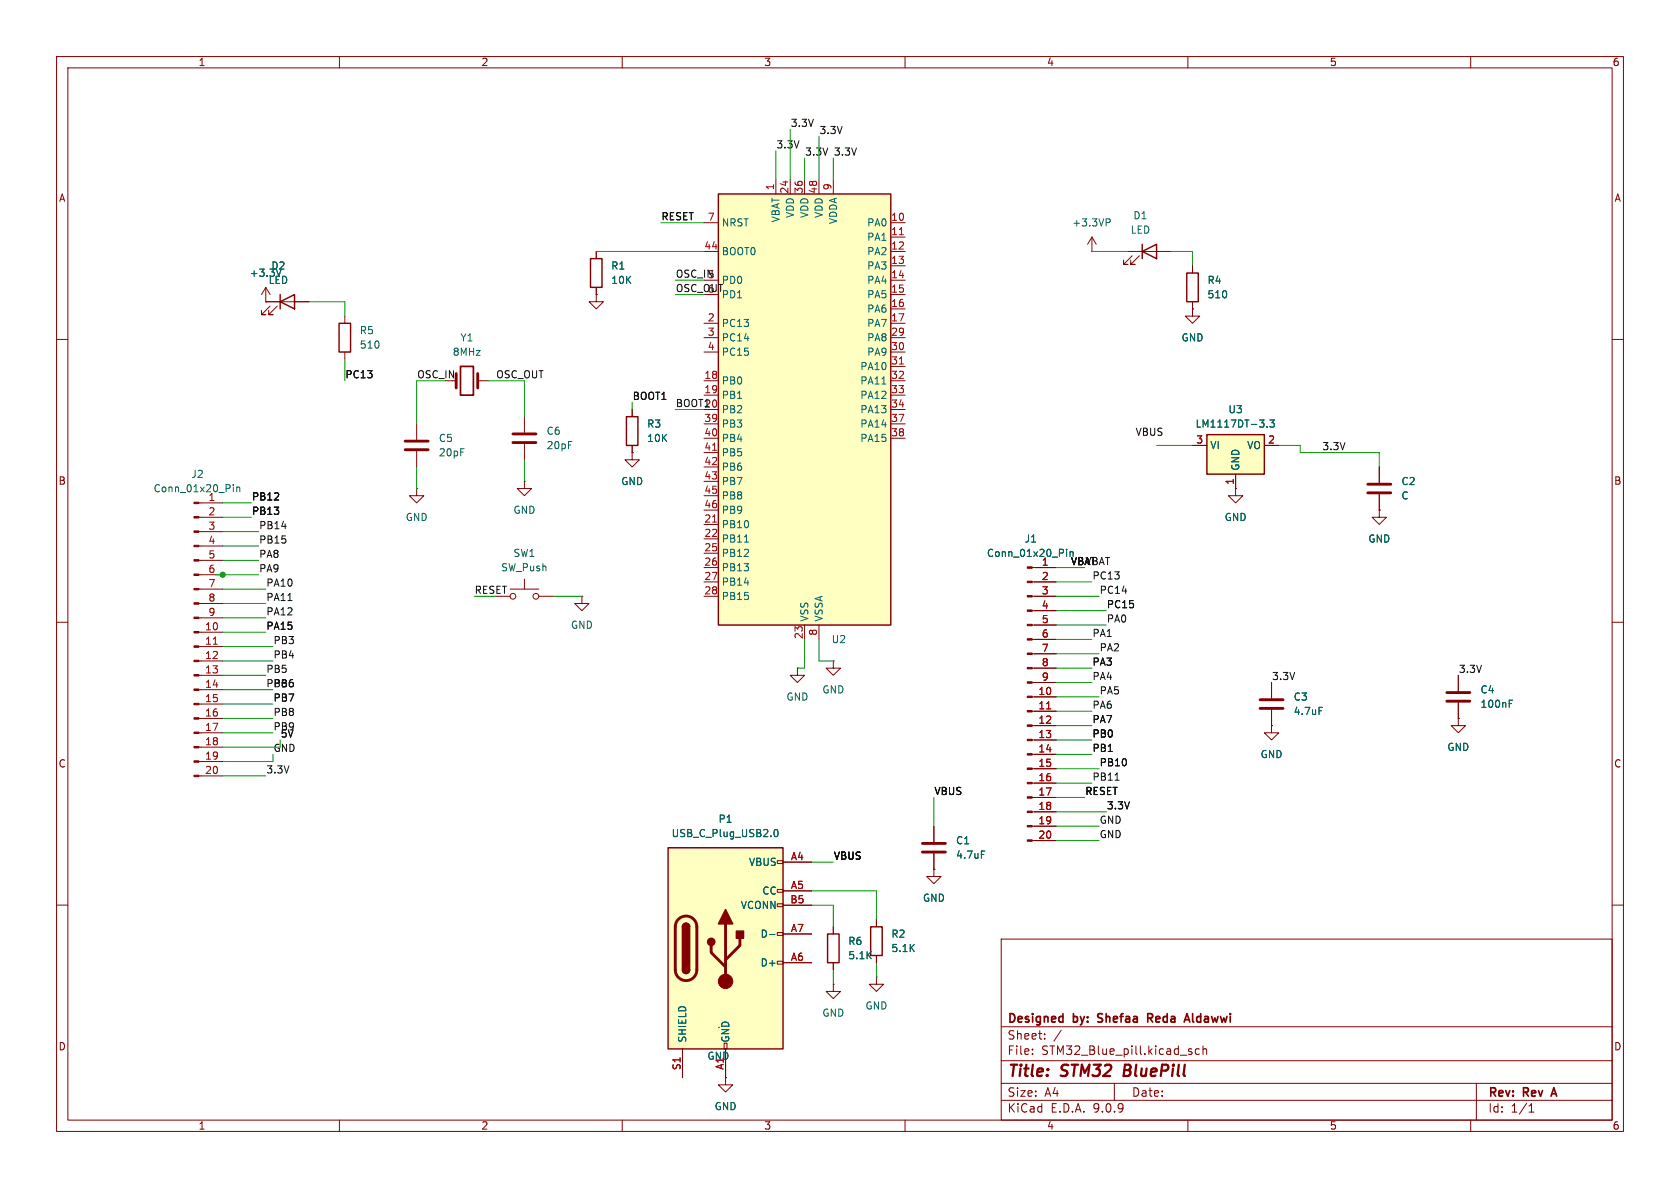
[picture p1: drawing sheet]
<svg xmlns="http://www.w3.org/2000/svg" width="297mm" height="210mm" viewBox="0 0 297 210" stroke-linecap="round" stroke-linejoin="round" font-family="sans-serif">
<g fill="none" stroke="#840000" stroke-width=".18">
<path d="M10 10h277v190h-277zM12 12h273v186h-273zM60 10v2M110 10v2M160 10v2M210 10v2M260 10v2M61 55.9v1.3M10 60h2M61 62.2v1.3M285 60h2M218.4 86.4v1.2h1.3l-1.3 1.3-1.2-1.3h1.2"/>
<path d="M218.4 86.4h.1M243.8 90.2v1.2h1.3l-1.3 1.3-1.2-1.3h1.2M243.8 90.2h.1M243.8 82.6v2.7M243.8 87.4v2.8M10 110h2M182.5 100.3h4.2M182.5 102.9h4.2M182.5 105.4h4.2M182.5 108h4.2M182.5 110.5h4.2M182.5 113h4.2"/>
<path d="M182.5 115.6h4.2M182.5 118.1h4.2M257.8 119.4v2.8M285 110h2M182.5 120.7h4.2M182.5 123.2h4.2M182.5 125.7h4.2M182.5 128.3h4.2M182.5 130.8h4.2M182.5 133.4h4.2M182.5 135.9h4.2M182.5 138.4h4.2"/>
<path d="M224.8 120.7v2.7M224.8 125.5v2.8M257.8 124.2v2.8M165.1 146.1v2.7M165.1 150.9v2.8M182.5 141h4.2M182.5 143.5h4.2M182.5 146.1h4.2M182.5 148.6h4.2M10 160h2M177 166h108v32h-108zM285 160h2"/>
<path d="M60 198v2M110 198v2M160 198v2M177 194.5h108M177 191.5h108M177 187.5h108M177 181.5h108M182.5 186.3v.1M182.5 185.5v.1M184.7 183.6v.1M184.7 182.8v.1M187.6 182.1l-1.3 2"/>
<path d="M197 191.5v3M210 198v2M210.3 185.9l.4 .1v.2l-.2 .2h-.3M210.3 185.4l.4 .1M212 185.5l-.4-.1-.3 .3v.4l.2 .2h.5M212.7 185.5l.2-.1 .3 .1 .1 .9M212.7 184.9v1.5M260 198v2M261 191.5v6.5M270.3 196.6h.9M270.3 195.5l.4-.4v1.5"/>
</g>
<path d="M194.1 179.3v.5M203.3 180l.5 .7M203.6 179.3l-.7-.1v1.5M203.6 179.9l-.7 .1M209.8 179.2l.5 1.5M194.1 180.6l.2 .1M209.5 180.3h.7M274.3 193.4h.8M274.7 192.3l-.5 1.5" fill="none" stroke="#840000" stroke-width=".3"/>
<path d="M198.9 188.2l-.3 2h.8" fill="none" stroke="#840000" stroke-width=".4"/>
<path d="M241.8 85.6h4.1M241.8 87.1h4.1M222.8 123.7h4M222.8 125.2h4M255.8 122.4h4M255.8 124h4M163.1 149.1h4M163.1 150.6h4" fill="none" stroke="#840000" stroke-width=".51"/>
<path d="M188.6 97.1v.1M188.6 97.5v.9M189.2 97.5v.9M189.2 97.6l.2-.1 .3 .1v.8M233.2 125h.6M266.8 124.4h.4M266.8 123.8h.6M173.5 150.4h.6" fill="none" stroke="#006464" stroke-width=".18"/>
<path d="M59.9 57.2h2.1v5h-2.1z" fill="none" stroke="#840000" stroke-width=".25"/>
<g fill="#840000" stroke="#840000" stroke-width=".18">
<path d="M181.6 100.2h.9v.3h-.9z"/>
<path d="M181.6 102.7h.9v.3h-.9z"/>
<path d="M181.6 105.3h.9v.2h-.9z"/>
<path d="M181.6 107.8h.9v.3h-.9z"/>
<path d="M181.6 110.4h.9v.2h-.9z"/>
<path d="M181.6 112.9h.9v.3h-.9z"/>
<path d="M181.6 115.4h.9v.3h-.9z"/>
<path d="M181.6 118h.9v.2h-.9z"/>
<path d="M181.6 120.5h.9v.3h-.9z"/>
<path d="M181.6 123.1h.9v.2h-.9z"/>
<path d="M181.6 125.6h.9v.3h-.9z"/>
<path d="M181.6 128.1h.9v.3h-.9z"/>
<path d="M181.6 130.7h.9v.2h-.9z"/>
<path d="M181.6 133.2h.9v.3h-.9z"/>
<path d="M181.6 135.8h.9v.2h-.9z"/>
<path d="M181.6 138.3h.9v.3h-.9z"/>
<path d="M181.6 140.8h.9v.3h-.9z"/>
<path d="M181.6 143.4h.9v.2h-.9z"/>
<path d="M181.6 145.9h.9v.3h-.9z"/>
<path d="M181.6 148.5h.9v.2h-.9z"/>
</g>
<path d="M185 125.3h.8" fill="none" stroke="#a90000" stroke-width=".18"/>
<path d="M127 34.3h30.5v76.2h-30.5z" fill="#ffffc2"/>
<path d="M127 34.3h30.5v76.2h-30.5zM49.5 53.3l2.6-1.2v2.5zM49.5 52.1v2.5" fill="none" stroke="#840000" stroke-width=".25"/>
<g fill="none" stroke="#840000" stroke-width=".18">
<path d="M124.5 39.4h2.5M137.2 31.8v2.5M139.7 31.8v2.5M142.2 31.8v2.5M144.8 31.8v2.5M147.3 31.8v2.5M157.5 39.4h2.5M47 53.3h7.6M47.8 54.1l-1.6 1.5h.8h-.8v-.7M49 54.1l-1.5 1.5h.8h-.8v-.7M124.5 44.5h2.5M124.5 49.5h2.5"/>
<path d="M124.5 57.2h2.5M124.5 59.7h2.5M157.5 44.5h2.5M157.5 49.5h2.5M157.5 57.2h2.5M157.5 59.7h2.5M157.5 41.9h2.5M157.5 47h2.5M157.5 52.1h2.5M157.5 54.6h2.5M73.7 74.9v2.8M73.7 79.8v2.8"/>
<path d="M84.5 67.3h1.9M92.7 73.7v2.8M92.7 78.5v2.8M124.5 62.2h2.5M124.5 67.3h2.5M124.5 69.9h2.5M124.5 72.4h2.5M124.5 74.9h2.5M124.5 77.5h2.5M157.5 62.2h2.5M157.5 67.3h2.5M157.5 69.9h2.5"/>
<path d="M157.5 72.4h2.5M157.5 74.9h2.5M157.5 77.5h2.5M157.5 64.8h2.5M35.2 88.9h4.2M35.2 91.4h4.2M35.2 94h4.2M35.2 96.5h4.2M35.2 99.1h4.2M73.7 86.4v1.2h1.2l-1.2 1.3-1.3-1.3h1.3M73.7 86.4h.1M92.7 85.1v1.3h1.3l-1.3 1.2-1.3-1.2h1.3"/>
<path d="M92.7 85.1h.1M124.5 80h2.5M124.5 82.6h2.5M124.5 85.1h2.5M124.5 87.6h2.5M124.5 90.2h2.5M124.5 92.7h2.5M124.5 95.3h2.5M124.5 97.8h2.5M35.2 101.6h4.2M35.2 104.1h4.2M35.2 106.7h4.2"/>
<path d="M35.2 109.2h4.2M35.2 111.8h4.2M35.2 114.3h4.2M35.2 116.8h4.2M35.2 119.4h4.2M90.2 104.1h5M92.7 102.4v1.7M95.2 105.4h2.6M124.5 100.3h2.5M124.5 102.9h2.5M124.5 105.4h2.5M142.2 110.5v2.5"/>
<path d="M144.8 110.5v2.5M35.2 121.9h4.2M35.2 124.5h4.2M35.2 127h4.2M35.2 129.5h4.2M35.2 132.1h4.2M35.2 134.6h4.2M35.2 137.2h4.2M224.8 128.3v1.2h1.3l-1.3 1.3-1.3-1.3h1.3M224.8 128.3h.1"/>
<circle cx="90.7" cy="105.4" r=".51"/>
<circle cx="94.7" cy="105.4" r=".51"/>
</g>
<path d="M159 41.5h.7M126 79.6h.7M159 64.4h.7M126 92.3h.7M37.7 113.9h.7" fill="none" stroke="#a90000" stroke-width=".18"/>
<path d="M155.9 67.9h.7M41.2 85.7v.1M41.2 86.1v.8M41.8 86.1v.8M41.8 86.2l.2-.1 .3 .1 .1 .7M131.6 95.8h.7" fill="none" stroke="#006464" stroke-width=".18"/>
<path d="M71.6 78h4.1M71.6 79.5h4.1M80.6 66v2.6M84.5 66v2.6M90.7 76.7h4M90.7 78.2h4" fill="none" stroke="#840000" stroke-width=".51"/>
<path d="M81.4 64.8h2.3v5.1h-2.3z" fill="none" stroke="#840000" stroke-width=".3"/>
<g fill="#840000" stroke="#840000" stroke-width=".18">
<path d="M34.3 88.8h.9v.2h-.9z"/>
<path d="M34.3 91.3h.9v.3h-.9z"/>
<path d="M34.3 93.9h.9v.2h-.9z"/>
<path d="M34.3 96.4h.9v.2h-.9z"/>
<path d="M34.3 98.9h.9v.3h-.9z"/>
<path d="M34.3 101.5h.9v.2h-.9z"/>
<path d="M34.3 104h.9v.3h-.9z"/>
<path d="M34.3 106.6h.9v.2h-.9z"/>
<path d="M34.3 109.1h.9v.2h-.9z"/>
<path d="M34.3 111.6h.9v.3h-.9z"/>
<path d="M34.3 114.2h.9v.2h-.9z"/>
<path d="M34.3 116.7h.9v.3h-.9z"/>
<path d="M34.3 119.3h.9v.2h-.9z"/>
<path d="M34.3 121.8h.9v.2h-.9z"/>
<path d="M34.3 124.3h.9v.3h-.9z"/>
<path d="M34.3 126.9h.9v.2h-.9z"/>
<path d="M34.3 129.4h.9v.3h-.9z"/>
<path d="M34.3 132h.9v.2h-.9z"/>
<path d="M34.3 134.5h.9v.2h-.9z"/>
<path d="M34.3 137h.9v.3h-.9z"/>
</g>
<path d="M213.4 76.8h10.1v7h-10.1z" fill="#ffffc2"/>
<path d="M213.4 76.8h10.1v7h-10.1z" fill="none" stroke="#840000" stroke-width=".25"/>
<path d="M210.8 78.7h2.6M223.5 78.7h2.6M218.4 83.8v2.6M257.8 127v1.3h1.3l-1.3 1.2-1.3-1.2h1.3M257.8 127h.1M127 181.6v1.3h1.3l-1.3 1.3-1.3-1.3h1.3M127 181.6h.1" fill="none" stroke="#840000" stroke-width=".18"/>
<path d="M224 75.4v.1M224.5 74.2h.8l-.4 .5 .3 .1v.6l-.2 .1-.5-.1" fill="none" stroke="#006464" stroke-width=".18"/>
<path d="M118.1 149.9h20.3v35.5h-20.3z" fill="#ffffc2"/>
<g fill="none" stroke="#840000" stroke-width=".18">
<path d="M47 53.3h.1M47 50.8l-.8 1.3M47 50.8l.8 1.3M47 50.8v2.5M47 53.3h2.5M52.1 53.3h2.5M105.4 52.1v1.2h1.3l-1.3 1.3-1.3-1.3h1.3M105.4 52.1h.1M105.4 44.5v1.2M105.4 50.8v1.3M193 44.5h.1M193 41.9l-.7 1.3"/>
<path d="M193 41.9l.8 1.3M193 41.9v2.6M199.4 44.5h7.6M200.2 45.2l-1.6 1.5h.8h-.8v-.7M201.4 45.2l-1.5 1.5h.8h-.8v-.7M210.8 54.6v1.3h1.3l-1.3 1.3-1.3-1.3h1.3M210.8 54.6h.1M210.8 47v1.3M210.8 53.3v1.3M111.8 72.4v1.3M111.8 78.7v1.3M210.8 78.7h2.6"/>
<path d="M223.5 78.7h2.6M111.8 80v1.3h1.2l-1.2 1.3-1.3-1.3h1.3M111.8 80h.1M218.4 86.4h.1M218.4 83.8v2.6M243.8 90.2h.1M243.8 82.6v2.7M243.8 87.4v2.8M102.9 105.4v1.3h1.2l-1.2 1.3-1.3-1.3h1.3M102.9 105.4h.1M141 118.1v1.3h1.2l-1.2 1.3-1.3-1.3h1.3M141 118.1h.1"/>
<path d="M147.3 116.8v1.3h1.3l-1.3 1.3-1.3-1.3h1.3M147.3 116.8h.1M182.9 100.3h3.8M182.9 102.9h3.8M182.9 105.4h3.8M182.9 108h3.8M182.9 110.5h3.8M182.9 113h3.8M182.9 115.6h3.8M182.9 118.1h3.8M257.8 119.4v2.8M182.9 120.7h3.8"/>
<path d="M182.9 123.2h3.8M182.9 125.7h3.8M182.9 128.3h3.8M182.9 130.8h3.8M182.9 133.4h3.8M182.9 135.9h3.8M182.9 138.4h3.8M224.8 128.3h.1M224.8 120.7v2.7M224.8 125.5v2.8M257.8 127h.1M257.8 124.2v2.8"/>
<path d="M137.4 152.1h1v.6h-1zM137.4 157.2h1v.5h-1zM137.4 159.8h1v.5h-1zM138.4 152.4h5.1M138.4 157.5h5.1M165.1 153.7v1.2h1.3l-1.3 1.3-1.3-1.3h1.3M165.1 153.7h.1M165.1 146.1v2.7M165.1 150.9v2.8M182.9 141h3.8M182.9 143.5h3.8M182.9 146.1h3.8"/>
<path d="M182.9 148.6h3.8M137.4 164.8h1v.6h-1zM137.4 169.9h1v.5h-1zM138.4 160h5.1M138.4 165.1h5.1M138.4 170.2h5.1M147.3 174v1.3h1.3l-1.3 1.2-1.3-1.2h1.3M147.3 174h.1M147.3 163.8v1.3M147.3 170.2v1.3M154.9 172.7v1.3h1.3l-1.3 1.3-1.2-1.3h1.2M154.9 172.7h.1"/>
<path d="M154.9 162.6v1.2M154.9 168.9v1.3M120.6 185.4v5.1M127 181.6h.1M128 184.4h.5v1h-.5zM128.3 190.5v1.3h1.2l-1.2 1.2-1.3-1.2h1.3M128.3 190.5h.1M128.3 185.4v5.1"/>
</g>
<path d="M104.4 45.7h2v5.1h-2zM201.9 44.5l2.6-1.3v2.5zM201.9 43.2v2.5M209.8 48.3h2v5h-2zM110.7 73.7h2.1v5h-2.1zM118.1 149.9h20.3v35.5h-20.3zM120.6 163.8a.64 .64 0 0 1 .7-.6 .64 .64 0 0 1 .6 .6M120.6 171.5a.64 .64 0 0 0 .7 .6 .64 .64 0 0 0 .6-.6M146.3 165.1h2v5.1h-2zM153.9 163.8h2.1v5.1h-2.1z" fill="none" stroke="#840000" stroke-width=".25"/>
<path d="M119.9 162.5a1.9 1.9 0 0 1 2.1-.4 1.9 1.9 0 0 1 1.2 1.7v7.7a1.91 1.91 0 0 1-1.9 1.8 1.91 1.91 0 0 1-1.9-1.8v-7.8l.2-.7zM125.7 167.1v1.3l2.6 2.5M128.3 163.3v10.2M130.8 165.9v1.2l-2.5 2.6" fill="none" stroke="#840000" stroke-width=".51"/>
<g fill="#840000" stroke="#840000" stroke-width=".25">
<path d="M120.6 163.8h1.3v7.7h-1.3z"/>
<path d="M120.8 163.4a.64 .64 0 0 1 .7-.2 .64 .64 0 0 1 .4 .6h-1.3z"/>
<path d="M120.6 171.5h1.3a.64 .64 0 0 1-.6 .6 .64 .64 0 0 1-.7-.6z"/>
<path d="M128.3 160.8l1.2 2.5h-2.5z"/>
<path d="M130.2 164.6h1.2v1.3h-1.2z"/>
<circle cx="125.7" cy="166.5" r=".63"/>
</g>
<circle cx="128.3" cy="173.5" r="1.27" fill="#840000" stroke="#840000" stroke-width=".18"/>
<g fill="none" stroke="#006464" stroke-width=".18">
<path d="M195.5 38.7h.5l.3 .2-.1 .4h-.7M49.7 47.6l-.4 1.2M224 75.4v.1M224.5 74.2h.8l-.4 .5 .3 .1v.6l-.2 .1-.5-.1M188.6 97.1v.1M188.6 97.5v.9M189.2 97.5v.9M189.2 97.6l.2-.1 .3 .1v.8M233.2 125h.6M266.8 124.4h.4M266.8 123.8h.6M136.9 146.8l.2-.2a.68 .68 0 0 1 .5 .7 .68 .68 0 0 1-.5 .6l-.2-.1-.1-.4z"/>
<path d="M173.5 150.4h.6M136 165.2h1"/>
</g>
<path d="M50.9 106.2h.7M47.4 120.8h.5M47.9 120.1h-.5v1.3M197.1 137.9h.8" fill="none" stroke="#0f0f0f" stroke-width=".18"/>
<g fill="none" stroke="#009600" stroke-width=".18">
<path d="M116.8 39.4h7.7M137.2 26.7v5.1M139.7 22.9v8.9M142.2 27.9v3.9M144.8 24.1v7.7M147.3 27.9v3.9M54.6 53.3h6.4v2.6M105.4 44.5h19.1M119.4 52.1h5.1M119.4 49.5h5.1M193 44.5h6.4M207 44.5h3.8v2.5"/>
<path d="M61 63.5v3.8M78.7 67.3h-5v7.6M86.4 67.3h6.3v6.4M111.8 71.1v1.3M119.4 72.4h5.1M204.5 78.7h6.3M226.1 78.7h3.8v1.3h13.9v2.6M39.4 88.9h5M39.4 96.5h6.3M39.4 91.4h5M39.4 99.1h6.3M39.4 94h6.3"/>
<path d="M73.7 82.6v3.8M92.7 81.3v3.8M38.1 101.6h7.6M39.4 111.8h7.6M39.4 116.8h8.9M39.4 119.4h7.6M39.4 114.3h8.9M39.4 109.2h7.6M39.4 106.7h7.6M39.4 104.1h7.6M83.8 105.4h3.8M97.8 105.4h5.1"/>
<path d="M142.2 113v5.1h-1.2M144.8 113v3.8h2.5M186.7 100.3h5.1M186.7 102.9h6.3M186.7 105.4h7.6M186.7 118.1h6.3M186.7 113h6.3M186.7 108h8.9M186.7 110.5h8.9M186.7 115.6h7.6M39.4 127h8.9M39.4 129.5h8.9"/>
<path d="M39.4 121.9h8.9M39.4 124.5h8.9M39.4 137.2h7.6M48.3 133.4v1.2h-8.9M49.5 130.8v1.3h-10.1M186.7 128.3h6.3M186.7 123.2h7.6M186.7 133.4h6.3M186.7 135.9h7.6M186.7 138.4h6.3M186.7 130.8h6.3M186.7 120.7h6.3"/>
<path d="M186.7 125.7h6.3M143.5 157.5h11.4v5.1M143.5 152.4h3.8M165.1 141v5.1M186.7 146.1h7.6M186.7 143.5h8.9M186.7 141h5.1M186.7 148.6h7.6M143.5 160h3.8v3.8M147.3 171.5v2.5M154.9 170.2v2.5"/>
</g>
<path d="M185 125.3h.8" fill="none" stroke="#a90000" stroke-width=".18"/>
<circle cx="39.4" cy="101.6" r=".46" fill="#009600" stroke="#009600" stroke-width=".18"/>
<g font-size="2.8" fill="#840000">
<text x="178" y="190.9">Title:</text>
<text x="187.7" y="190.9">STM32</text>
<text x="199.5" y="190.9">BluePill</text>
</g>
<g font-size="2.1" fill="#840000">
<text x="178" y="184">Sheet:</text>
<text x="178" y="181.2">Designed</text>
<text x="189.8" y="181.2">by:</text>
<text x="194.8" y="181.2">Shefaa</text>
<text x="204.2" y="181.2">Reda</text>
<text x="211.4" y="181.2">Aldawwi</text>
<text x="178" y="186.7">File:</text>
<text x="184.1" y="186.7">STM32_Blue_pill.kicad_sch</text>
<text x="178" y="196.9">KiCad</text>
<text x="178" y="194.1">Size:</text>
<text x="184.7" y="194.1">A4</text>
<text x="185.7" y="196.9">E.D.A.</text>
<text x="193.3" y="196.9">9.0.9</text>
<text x="200" y="194.1">Date:</text>
<text x="263" y="194.3">Rev:</text>
<text x="263" y="196.9">Id:</text>
<text x="267.1" y="196.9">1/1</text>
<text x="269.4" y="194.3">Rev</text>
<text x="275.1" y="194.3">A</text>
</g>
<g font-size="1.8" fill="#840000">
<text x="35" y="11.9">1</text>
<text x="85" y="11.9">2</text>
<text x="135" y="11.9">3</text>
<text x="185" y="11.9">4</text>
<text x="235" y="11.9">5</text>
<text x="285" y="11.9">6</text>
<text x="10.3" y="35.9">A</text>
<text x="285.3" y="35.9">A</text>
<text x="10.3" y="85.9">B</text>
<text x="285.3" y="85.9">B</text>
<text x="10.3" y="135.9">C</text>
<text x="285.3" y="135.9">C</text>
<text x="10.3" y="185.9">D</text>
<text x="285.3" y="185.9">D</text>
<text x="35" y="199.9">1</text>
<text x="85" y="199.9">2</text>
<text x="135" y="199.9">3</text>
<text x="185" y="199.9">4</text>
<text x="235" y="199.9">5</text>
<text x="285" y="199.9">6</text>
</g>
<g font-size="1.8" fill="#0f0f0f">
<text x="139.7" y="22.5">3.3V</text>
<text x="144.8" y="23.8">3.3V</text>
<text x="137.2" y="26.3">3.3V</text>
<text x="142.2" y="27.6">3.3V</text>
<text x="147.3" y="27.6">3.3V</text>
<text x="116.8" y="39">RESET</text>
<text x="119.4" y="49.2">OSC_IN</text>
<text x="119.4" y="51.7">OSC_OUT</text>
<text x="125" y="49.3">5</text>
<text x="125" y="51.8">6</text>
<text x="61" y="67">PC13</text>
<text x="73.7" y="67">OSC_IN</text>
<text x="87.6" y="67">OSC_OUT</text>
<text x="111.8" y="70.8">BOOT1</text>
<text x="119.4" y="72">BOOT1</text>
<text x="124.4" y="72.1">20</text>
<text x="200.7" y="77.1">VBUS</text>
<text x="233.7" y="79.7">3.3V</text>
<text x="44.4" y="88.6">PB12</text>
<text x="44.4" y="91.1">PB13</text>
<text x="45.7" y="93.6">PB14</text>
<text x="45.7" y="98.7">PA8</text>
<text x="45.7" y="101.3">PA9</text>
<text x="45.7" y="96.2">PB15</text>
<text x="189.2" y="100">VBAT</text>
<text x="191.8" y="100">VBAT</text>
<text x="47" y="106.3">PA11</text>
<text x="47" y="103.8">PA10</text>
<text x="83.8" y="105.1">RESET</text>
<text x="193" y="102.5">PC13</text>
<text x="194.3" y="105.1">PC14</text>
<text x="195.6" y="107.6">PC15</text>
<text x="47" y="111.4">PA15</text>
<text x="47" y="108.9">PA12</text>
<text x="48.3" y="114">PB3</text>
<text x="193" y="112.7">PA1</text>
<text x="195.6" y="110.1">PA0</text>
<text x="47" y="119">PB5</text>
<text x="48.3" y="116.5">PB4</text>
<text x="193" y="117.8">PA3</text>
<text x="194.3" y="115.2">PA2</text>
<text x="257.8" y="119">3.3V</text>
<text x="48.3" y="124.1">PB7</text>
<text x="48.3" y="121.6">PB6</text>
<text x="193" y="125.4">PA6</text>
<text x="193" y="120.3">PA4</text>
<text x="194.3" y="122.8">PA5</text>
<text x="224.8" y="120.3">3.3V</text>
<text x="48.3" y="126.7">PB8</text>
<text x="48.3" y="129.2">PB9</text>
<text x="49.5" y="130.5">5V</text>
<text x="193" y="130.5">PB0</text>
<text x="193" y="127.9">PA7</text>
<text x="47" y="136.8">3.3V</text>
<text x="48.3" y="133">GND</text>
<text x="193" y="133">PB1</text>
<text x="194.3" y="135.5">PB10</text>
<text x="165.1" y="140.6">VBUS</text>
<text x="191.8" y="140.6">RESET</text>
<text x="193" y="138.1">PB11</text>
<text x="195.6" y="143.2">3.3V</text>
<text x="194.3" y="145.7">GND</text>
<text x="194.3" y="148.2">GND</text>
<text x="147.3" y="152.1">VBUS</text>
</g>
<g font-size="1.8" fill="#a90000">
<text x="136.9" y="33.7" transform="rotate(-90 136.9 33.7)">1</text>
<text x="139.4" y="34.3" transform="rotate(-90 139.4 34.3)">24</text>
<text x="142" y="34.3" transform="rotate(-90 142 34.3)">36</text>
<text x="144.5" y="34.3" transform="rotate(-90 144.5 34.3)">48</text>
<text x="147.1" y="33.7" transform="rotate(-90 147.1 33.7)">9</text>
<text x="125" y="39.1">7</text>
<text x="157.4" y="39.1">10</text>
<text x="157.4" y="41.7">11</text>
<text x="124.4" y="44.2">44</text>
<text x="157.4" y="44.2">12</text>
<text x="157.4" y="46.7">13</text>
<text x="157.4" y="49.3">14</text>
<text x="157.4" y="51.8">15</text>
<text x="125" y="56.9">2</text>
<text x="125" y="59.4">3</text>
<text x="157.4" y="54.4">16</text>
<text x="157.4" y="56.9">17</text>
<text x="157.4" y="59.4">29</text>
<text x="125" y="62">4</text>
<text x="157.4" y="62">30</text>
<text x="157.4" y="64.5">31</text>
<text x="124.4" y="67.1">18</text>
<text x="124.4" y="69.6">19</text>
<text x="157.4" y="67.1">32</text>
<text x="157.4" y="69.6">33</text>
<text x="124.4" y="74.7">39</text>
<text x="124.4" y="77.2">40</text>
<text x="157.4" y="72.1">34</text>
<text x="157.4" y="74.7">37</text>
<text x="157.4" y="77.2">38</text>
<text x="124.4" y="79.8">41</text>
<text x="124.4" y="82.3">42</text>
<text x="211.4" y="78.5">3</text>
<text x="224.1" y="78.5">2</text>
<text x="124.4" y="84.8">43</text>
<text x="124.4" y="87.4">45</text>
<text x="124.4" y="89.9">46</text>
<text x="218.2" y="85.8" transform="rotate(-90 218.2 85.8)">1</text>
<text x="36.8" y="91.2">2</text>
<text x="36.8" y="93.7">3</text>
<text x="124.4" y="92.5">21</text>
<text x="124.4" y="95">22</text>
<text x="36.8" y="96.3">4</text>
<text x="36.8" y="98.8">5</text>
<text x="36.8" y="101.3">6</text>
<text x="124.4" y="97.5">25</text>
<text x="124.4" y="100.1">26</text>
<text x="184.1" y="100.1">1</text>
<text x="36.8" y="103.9">7</text>
<text x="36.8" y="106.4">8</text>
<text x="124.4" y="102.6">27</text>
<text x="124.4" y="105.2">28</text>
<text x="184.1" y="102.6">2</text>
<text x="184.1" y="105.2">3</text>
<text x="184.1" y="107.7">4</text>
<text x="36.2" y="111.5">10</text>
<text x="36.8" y="109">9</text>
<text x="142" y="113.1" transform="rotate(-90 142 113.1)">23</text>
<text x="144.5" y="112.5" transform="rotate(-90 144.5 112.5)">8</text>
<text x="184.1" y="110.2">5</text>
<text x="184.1" y="112.8">6</text>
<text x="36.2" y="114">11</text>
<text x="36.2" y="116.6">12</text>
<text x="36.2" y="119.1">13</text>
<text x="184.1" y="115.3">7</text>
<text x="184.1" y="117.9">8</text>
<text x="36.2" y="121.7">14</text>
<text x="36.2" y="124.2">15</text>
<text x="183.5" y="122.9">10</text>
<text x="183.5" y="125.5">11</text>
<text x="184.1" y="120.4">9</text>
<text x="36.2" y="126.7">16</text>
<text x="36.2" y="129.3">17</text>
<text x="36.2" y="131.8">18</text>
<text x="183.5" y="128">12</text>
<text x="183.5" y="130.6">13</text>
<text x="36.2" y="134.4">19</text>
<text x="36.2" y="136.9">20</text>
<text x="183.5" y="133.1">14</text>
<text x="183.5" y="135.6">15</text>
<text x="183.5" y="138.2">16</text>
<text x="183.5" y="140.7">17</text>
<text x="183.5" y="143.3">18</text>
<text x="183.5" y="145.8">19</text>
<text x="183.5" y="148.3">20</text>
<text x="139.7" y="152.1">A4</text>
<text x="139.6" y="159.8">B5</text>
<text x="139.7" y="157.2">A5</text>
<text x="139.7" y="164.8">A7</text>
<text x="139.7" y="169.9">A6</text>
<text x="120.4" y="189.3" transform="rotate(-90 120.4 189.3)">S1</text>
</g>
<g font-size="1.8" fill="#006464">
<text x="127.5" y="40.2">NRST</text>
<text x="138" y="39.4" transform="rotate(-90 138 39.4)">VBAT</text>
<text x="140.6" y="38.6" transform="rotate(-90 140.6 38.6)">VDD</text>
<text x="143.1" y="38.6" transform="rotate(-90 143.1 38.6)">VDD</text>
<text x="145.6" y="38.6" transform="rotate(-90 145.6 38.6)">VDD</text>
<text x="148.2" y="39.7" transform="rotate(-90 148.2 39.7)">VDDA</text>
<text x="153.2" y="40.2">PA0</text>
<text x="189.5" y="40.2">+3.3VP</text>
<text x="199.8" y="41.5">LED</text>
<text x="200.3" y="39">D1</text>
<text x="47.9" y="47.9">D2</text>
<text x="108" y="47.9">R1</text>
<text x="127.5" y="45.3">BOOT0</text>
<text x="153.2" y="42.8">PA1</text>
<text x="153.2" y="45.3">PA2</text>
<text x="153.2" y="47.9">PA3</text>
<text x="44" y="49.1">+3.3V</text>
<text x="47.4" y="50.4">LED</text>
<text x="108" y="50.4">10K</text>
<text x="127.5" y="50.4">PD0</text>
<text x="127.5" y="52.9">PD1</text>
<text x="153.2" y="50.4">PA4</text>
<text x="153.2" y="52.9">PA5</text>
<text x="213.4" y="50.4">R4</text>
<text x="213.4" y="52.9">510</text>
<text x="63.5" y="59.3">R5</text>
<text x="127.5" y="58">PC13</text>
<text x="153.2" y="55.5">PA6</text>
<text x="153.2" y="58">PA7</text>
<text x="63.5" y="61.8">510</text>
<text x="79.9" y="63.1">8MHz</text>
<text x="81.3" y="60.6">Y1</text>
<text x="127.5" y="60.6">PC14</text>
<text x="127.5" y="63.1">PC15</text>
<text x="152" y="65.6">PA10</text>
<text x="153.2" y="60.6">PA8</text>
<text x="153.2" y="63.1">PA9</text>
<text x="208.8" y="60.6">GND</text>
<text x="127.5" y="68.2">PB0</text>
<text x="127.5" y="70.7">PB1</text>
<text x="152" y="68.2">PA11</text>
<text x="152" y="70.7">PA12</text>
<text x="96.5" y="77.1">C6</text>
<text x="114.3" y="75.8">R3</text>
<text x="127.5" y="73.3">PB2</text>
<text x="127.5" y="75.8">PB3</text>
<text x="152" y="73.3">PA13</text>
<text x="152" y="75.8">PA14</text>
<text x="211.3" y="75.8">LM1117DT-3.3</text>
<text x="217.1" y="73.3">U3</text>
<text x="77.5" y="78.3">C5</text>
<text x="77.5" y="80.9">20pF</text>
<text x="96.5" y="79.6">20pF</text>
<text x="114.3" y="78.3">10K</text>
<text x="127.5" y="78.3">PB4</text>
<text x="127.5" y="80.9">PB5</text>
<text x="127.5" y="83.4">PB6</text>
<text x="152" y="78.3">PA15</text>
<text x="213.9" y="79.6">VI</text>
<text x="219.3" y="83.3" transform="rotate(-90 219.3 83.3)">GND</text>
<text x="220.4" y="79.6">VO</text>
<text x="27.1" y="87.2">Conn_01x20_Pin</text>
<text x="33.7" y="84.7">J2</text>
<text x="36.8" y="88.6">1</text>
<text x="109.7" y="86">GND</text>
<text x="127.5" y="86">PB7</text>
<text x="127.5" y="88.5">PB8</text>
<text x="247.7" y="86">C2</text>
<text x="247.7" y="88.5">C</text>
<text x="71.6" y="92.3">GND</text>
<text x="90.7" y="91">GND</text>
<text x="127.5" y="91">PB9</text>
<text x="127.5" y="93.6">PB10</text>
<text x="216.4" y="92.3">GND</text>
<text x="88.5" y="101.2">SW_Push</text>
<text x="90.7" y="98.7">SW1</text>
<text x="127.5" y="96.1">PB11</text>
<text x="127.5" y="98.7">PB12</text>
<text x="127.5" y="101.2">PB13</text>
<text x="174.4" y="98.7">Conn_01x20_Pin</text>
<text x="181.1" y="96.1">J1</text>
<text x="241.8" y="96.1">GND</text>
<text x="127.5" y="103.7">PB14</text>
<text x="127.5" y="106.3">PB15</text>
<text x="100.8" y="111.4">GND</text>
<text x="143.1" y="110" transform="rotate(-90 143.1 110)">VSS</text>
<text x="145.6" y="110" transform="rotate(-90 145.6 110)">VSSA</text>
<text x="146.9" y="113.9">U2</text>
<text x="138.9" y="124.1">GND</text>
<text x="145.3" y="122.8">GND</text>
<text x="228.6" y="124.1">C3</text>
<text x="261.6" y="122.8">C4</text>
<text x="261.6" y="125.3">100nF</text>
<text x="228.6" y="126.6">4.7uF</text>
<text x="222.8" y="134.2">GND</text>
<text x="255.8" y="132.9">GND</text>
<text x="118.6" y="148.2">USB_C_Plug_USB2.0</text>
<text x="126.9" y="145.6">P1</text>
<text x="168.9" y="149.5">C1</text>
<text x="132.3" y="153.3">VBUS</text>
<text x="168.9" y="152">4.7uF</text>
<text x="130.9" y="160.9">VCONN</text>
<text x="134.7" y="158.3">CC</text>
<text x="163.1" y="159.6">GND</text>
<text x="134.4" y="166">D-</text>
<text x="149.9" y="167.2">R6</text>
<text x="157.5" y="166">R2</text>
<text x="134.4" y="171">D+</text>
<text x="149.9" y="169.8">5.1K</text>
<text x="157.5" y="168.5">5.1K</text>
<text x="145.3" y="179.9">GND</text>
<text x="152.9" y="178.7">GND</text>
<text x="121.5" y="184.4" transform="rotate(-90 121.5 184.4)">SHIELD</text>
<text x="129.1" y="184.4" transform="rotate(-90 129.1 184.4)">GND</text>
<text x="125" y="187.6">GND</text>
<text x="128" y="189.2" transform="rotate(-90 128 189.2)">A1</text>
<text x="126.2" y="196.4">GND</text>
</g>
</svg>
